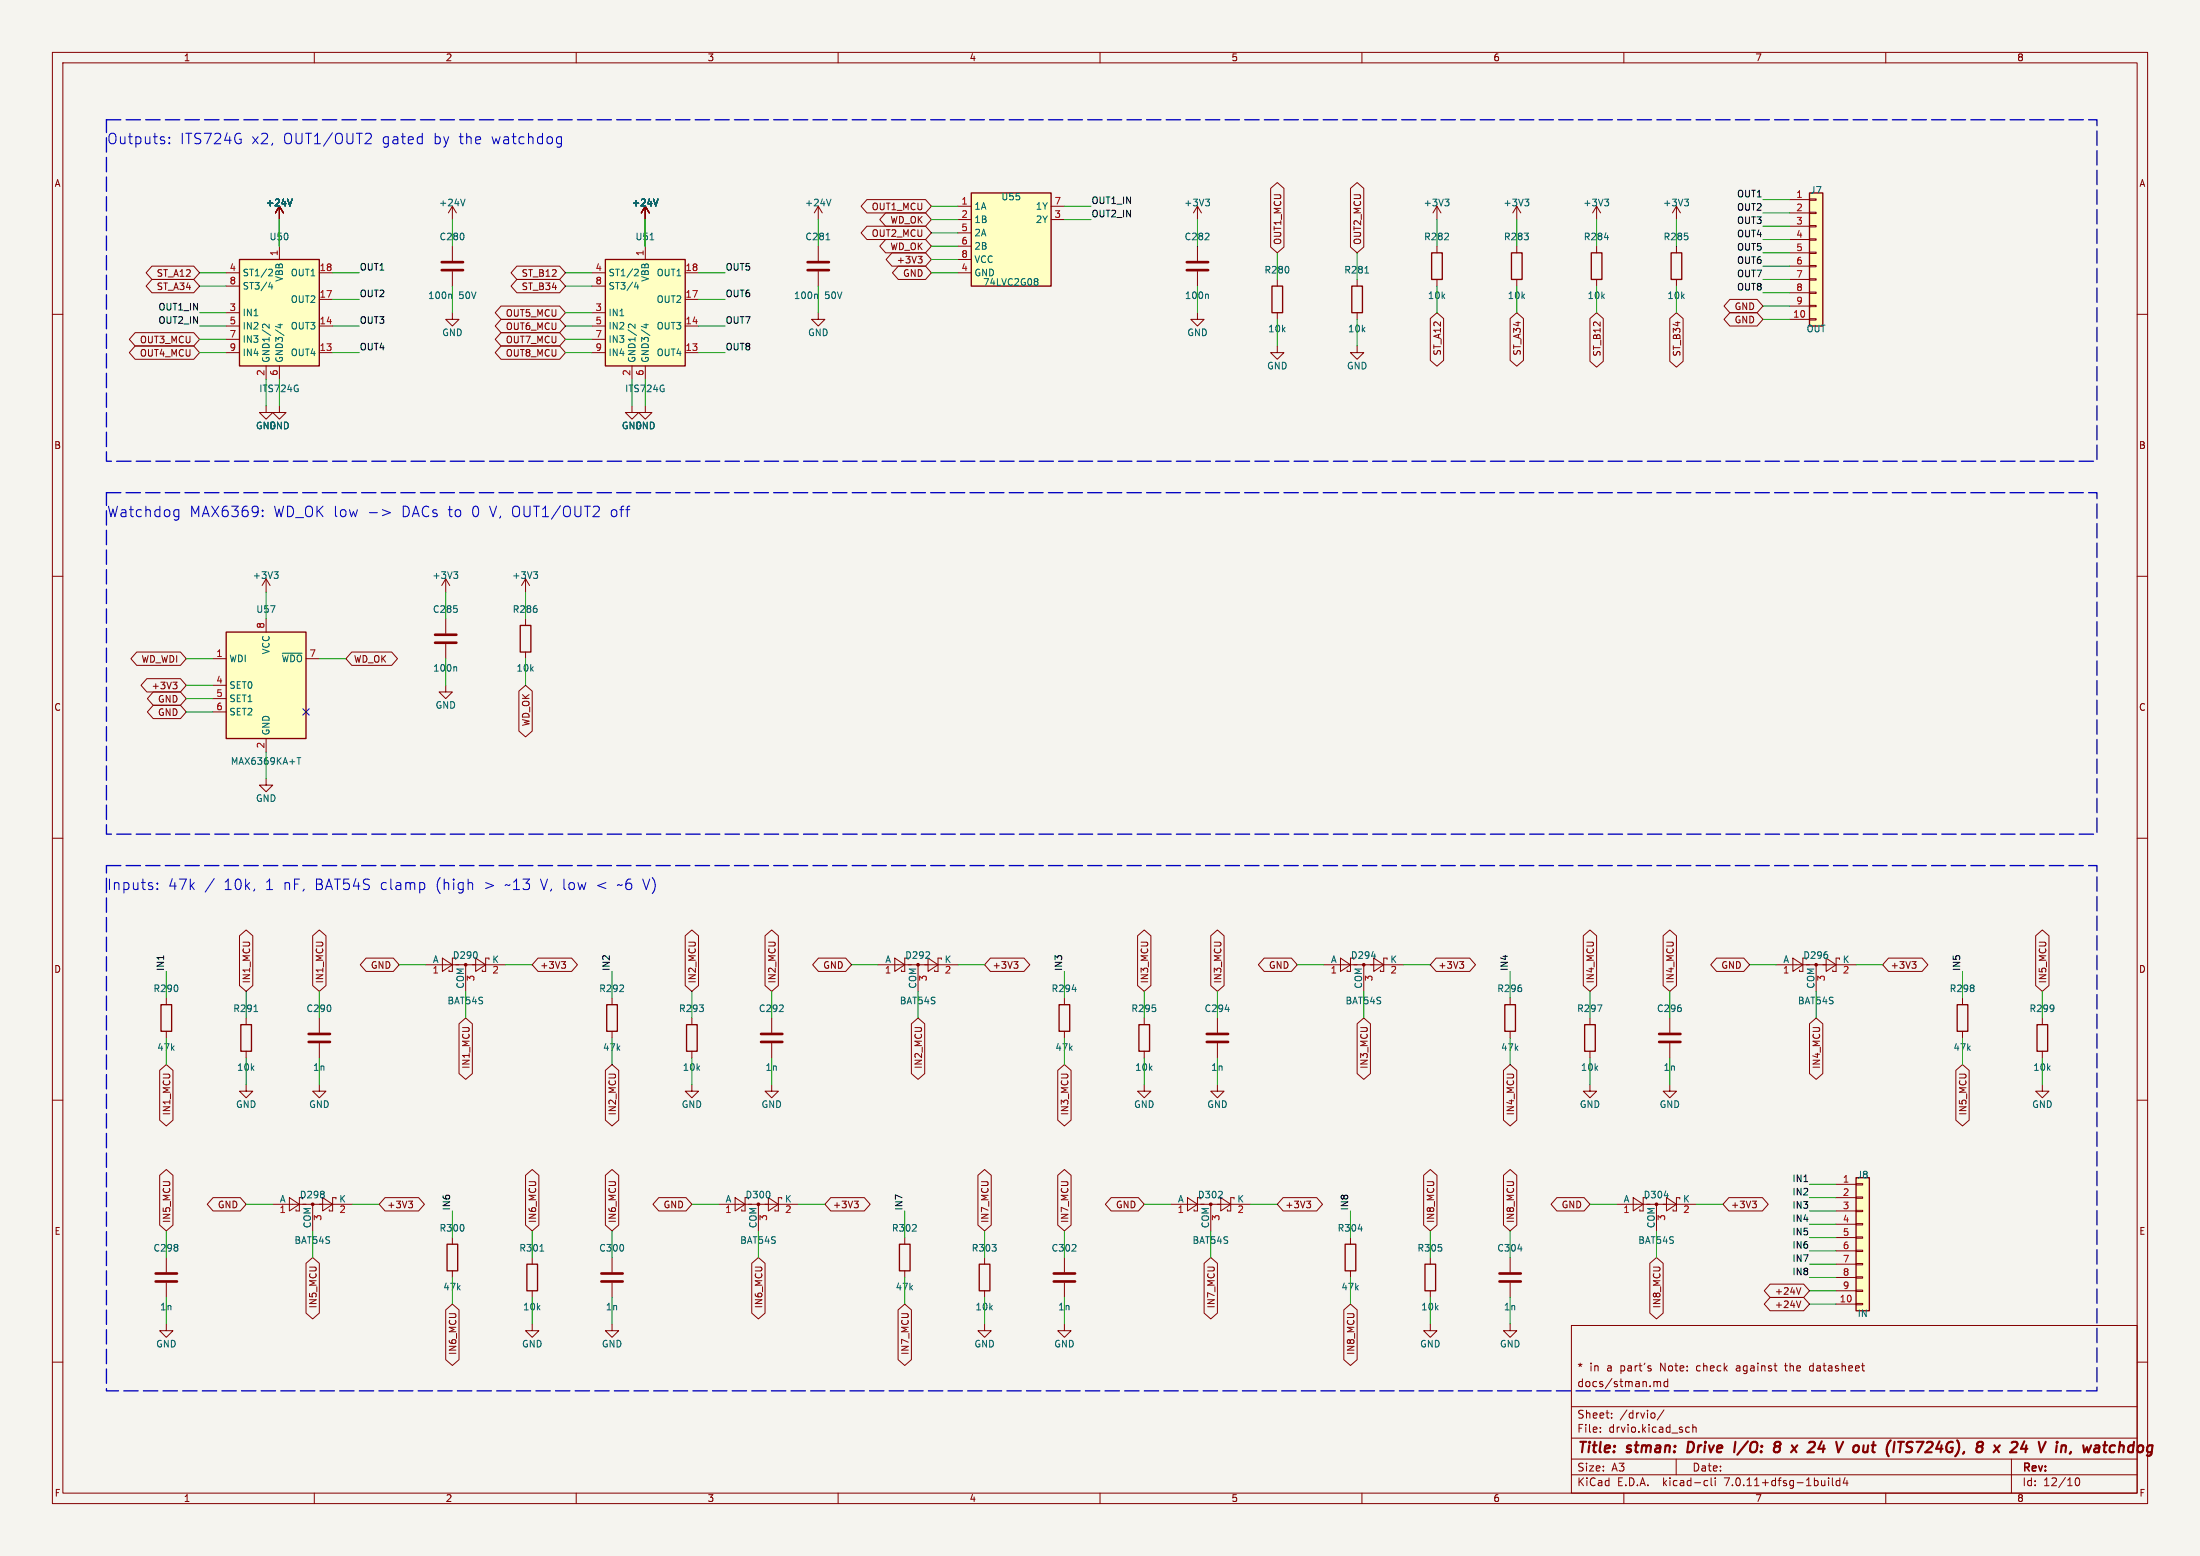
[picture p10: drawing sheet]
<svg xmlns="http://www.w3.org/2000/svg" width="420mm" height="297mm" viewBox="0 0 420 297" stroke-linecap="round" stroke-linejoin="round" font-family="sans-serif">
<path d="M0 0h420v297h-420z" fill="#f5f4ef" stroke="#f5f4ef" stroke-width=".19"/>
<g fill="none" stroke="#840000" stroke-width=".19">
<path d="M10 10h400v277h-400zM12 12h396v273h-396zM60 10v2M110 10v2M160 10v2M210 10v2M260 10v2M310 10v2M360 10v2M53.3 39.4l-.7 1.2M53.3 39.4v2.5M53.3 39.4l.8 1.2"/>
<path d="M86.4 39.4v2.5M86.4 39.4l-.8 1.2M86.4 39.4l.7 1.2M123.2 39.4l-.8 1.2M123.2 39.4v2.5M123.2 39.4l.8 1.2M156.2 39.4l-.8 1.2M156.2 39.4v2.5M156.2 39.4l.8 1.2M165.5 38.1h11.2l1.1 1.3-1.1 1.2h-11.2l-1.1-1.2zM182.9 39.4h2.5M200.7 39.4h2.5"/>
<path d="M228.6 39.4l-.8 1.2M228.6 39.4v2.5M228.6 39.4l.8 1.2M242.6 36l1.2-1.2 1.3 1.2v11.1l-1.3 1.2-1.2-1.2zM257.8 36l1.3-1.2 1.2 1.2v11.1l-1.2 1.2-1.3-1.2zM274.3 39.4l-.7 1.2M274.3 39.4v2.5M274.3 39.4l.8 1.2M289.6 39.4l-.8 1.2M289.6 39.4v2.5M289.6 39.4l.7 1.2M304.8 39.4l-.8 1.2"/>
<path d="M304.8 39.4v2.5M304.8 39.4l.8 1.2M320 39.4l-.7 1.2M320 39.4v2.5M320 39.4l.8 1.2M341.6 38.1h3.8M345.4 38h1.3v.2h-1.3zM10 60h2M29 50.8h8l1.1 1.3-1.1 1.2h-8l-1.1-1.2zM29 53.3h8l1.1 1.3-1.1 1.3h-8l-1.1-1.3zM43.2 52.1h2.5M43.2 59.7h2.5"/>
<path d="M43.2 54.6h2.5M53.3 47v2.5M61 57.2h2.5M61 52.1h2.5M86.4 59.7v1.3h1.2l-1.2 1.2-1.3-1.2h1.3M86.4 47v2.8M86.4 51.8v2.8M95.6 58.4h11.2l1.1 1.3-1.1 1.3h-11.2l-1.1-1.3zM98.7 53.3h8.1l1.1 1.3-1.1 1.3h-8.1l-1.1-1.3zM98.7 50.8h8.1l1.1 1.3-1.1 1.2h-8.1l-1.1-1.2zM113 52.1h2.6M113 59.7h2.6"/>
<path d="M113 54.6h2.6M123.2 47v2.5M130.8 57.2h2.5M130.8 52.1h2.5M156.2 59.7v1.3h1.3l-1.3 1.2-1.3-1.2h1.3M156.2 47v2.8M156.2 51.8v2.8M165.5 43.2h11.2l1.1 1.3-1.1 1.2h-11.2l-1.1-1.2zM169.1 45.7h7.6l1.1 1.3-1.1 1.3h-7.6l-1.1-1.3zM169.1 40.6h7.6l1.1 1.3-1.1 1.3h-7.6l-1.1-1.3zM170.3 48.3h6.4l1.1 1.2-1.1 1.3h-6.4l-1.1-1.3zM171.5 50.8h5.2l1.1 1.3-1.1 1.2h-5.2l-1.1-1.2z"/>
<path d="M175.2 48.9h.8l-.4 .5M175.8 49.4l.2 .3v.3l-.2 .2M182.9 52.1h2.5M182.9 41.9h2.5M182.9 44.5h2.5M182.9 47h2.5M182.9 49.5h2.5M200.7 41.9h2.5M228.6 59.7v1.3h1.3l-1.3 1.2-1.3-1.2h1.3M228.6 47v2.8M228.6 51.8v2.8M243.8 53.3v1.3"/>
<path d="M243.8 59.7v1.3M259.1 53.3v1.3M259.1 59.7v1.3M274.3 47v1.3M274.3 53.3v1.3M289.6 47v1.3M289.6 53.3v1.3M304.8 47v1.3M304.8 53.3v1.3M320 47v1.3M320 53.3v1.3M330.2 59.7h5.2l1.1 1.3-1.1 1.2h-5.2l-1.1-1.2z"/>
<path d="M330.2 57.1h5.2l1.1 1.3-1.1 1.3h-5.2l-1.1-1.3zM341.6 40.6h3.8M341.6 43.2h3.8M341.6 45.7h3.8M341.6 48.3h3.8M341.6 50.8h3.8M341.6 53.3h3.8M341.6 55.9h3.8M341.6 58.4h3.8M345.4 58.3h1.3v.2h-1.3zM345.4 55.8h1.3v.2h-1.3zM345.4 53.2h1.3v.3h-1.3z"/>
<path d="M345.4 50.7h1.3v.2h-1.3zM345.4 48.1h1.3v.3h-1.3zM345.4 45.6h1.3v.2h-1.3zM345.4 43.1h1.3v.2h-1.3zM345.4 40.5h1.3v.3h-1.3zM408 60h2M25.8 63.5h11.2l1.1 1.3-1.1 1.2h-11.2l-1.1-1.2zM25.8 66h11.2l1.1 1.3-1.1 1.3h-11.2l-1.1-1.3zM43.2 67.3h2.5M43.2 62.2h2.5M43.2 64.8h2.5M50.8 77.5v1.2h1.3l-1.3 1.3-1.3-1.3h1.3"/>
<path d="M50.8 69.9v2.5M53.3 77.5v1.2h1.3l-1.3 1.3-1.2-1.3h1.2M53.3 69.9v2.5M61 67.3h2.5M61 62.2h2.5M95.6 66h11.2l1.1 1.3-1.1 1.3h-11.2l-1.1-1.3zM95.6 63.5h11.2l1.1 1.3-1.1 1.2h-11.2l-1.1-1.2zM95.6 61h11.2l1.1 1.2-1.1 1.3h-11.2l-1.1-1.3zM113 67.3h2.6M113 62.2h2.6M113 64.8h2.6M120.6 77.5v1.2h1.3l-1.3 1.3-1.2-1.3h1.2"/>
<path d="M120.6 69.9v2.5M123.2 77.5v1.2h1.3l-1.3 1.3-1.3-1.3h1.3M123.2 69.9v2.5M130.8 67.3h2.5M130.8 62.2h2.5M243.8 66v1.3h1.3l-1.3 1.3-1.2-1.3h1.2M259.1 66v1.3h1.2l-1.2 1.3-1.3-1.3h1.3M273 60.8l1.3-1.1 1.3 1.1v8l-1.3 1.1-1.3-1.1zM288.3 60.8l1.3-1.1 1.2 1.1v8l-1.2 1.1-1.3-1.1zM303.5 60.8l1.3-1.1 1.3 1.1v8.2l-1.3 1.1-1.3-1.1zM318.8 60.8l1.2-1.1 1.3 1.1v8.2l-1.3 1.1-1.2-1.1zM341.6 61h3.8"/>
<path d="M345.4 60.8h1.3v.3h-1.3zM10 110h2M50.8 110.5v2.5M50.8 118.1v2.6M50.8 110.5l-.8 1.3M50.8 110.5l.8 1.3M85.1 110.5l-.8 1.3M85.1 110.5v2.5M85.1 118.1v2.8M85.1 110.5l.8 1.3M100.3 110.5l-.7 1.3M100.3 110.5v2.5"/>
<path d="M100.3 118.1v1.3M100.3 110.5l.8 1.3M408 110h2M26.1 124.5h8.3l1.2 1.2-1.2 1.3h-8.3l-1.1-1.3zM28 129.5h6.4l1.2 1.3-1.2 1.3h-6.4l-1.1-1.3zM29.2 134.6h5.2l1.2 1.3-1.2 1.3h-5.2l-1.1-1.3zM29.2 132.1h5.2l1.2 1.3-1.2 1.2h-5.2l-1.1-1.2zM33 130.2h.8l-.4 .5M33.5 130.7l.3 .2v.3l-.3 .3M40.6 125.7h2.6M40.6 130.8h2.6M40.6 133.4h2.6"/>
<path d="M40.6 135.9h2.6M58.4 125.7h2.6M67.2 124.5h7.6l1.1 1.2-1.1 1.3h-7.6l-1.2-1.3zM85.1 130.8v1.3h1.3l-1.3 1.3-1.3-1.3h1.3M85.1 122.9v2.8M99.1 131.9l1.2-1.1 1.3 1.1v7.6l-1.3 1.2-1.2-1.2zM100.3 124.5v1.2M10 160h2M50.8 148.6v1.3h1.3l-1.3 1.2-1.3-1.2h1.3M50.8 141v2.5M408 160h2M45.7 178.6l1.3-1.1 1.3 1.1v9.5l-1.3 1.1-1.3-1.1z"/>
<path d="M59.7 178.6l1.3-1.1 1.2 1.1v9.5l-1.2 1.1-1.3-1.1zM130.8 178.6l1.3-1.1 1.3 1.1v9.5l-1.3 1.1-1.3-1.1zM146 178.6l1.3-1.1 1.3 1.1v9.5l-1.3 1.1-1.3-1.1zM217.2 178.6l1.2-1.1 1.3 1.1v9.5l-1.3 1.1-1.2-1.1zM231.1 178.6l1.3-1.1 1.3 1.1v9.5l-1.3 1.1-1.3-1.1zM302.3 178.6l1.2-1.1 1.3 1.1v9.5l-1.3 1.1-1.2-1.1zM317.5 178.6l1.3-1.1 1.2 1.1v9.5l-1.2 1.1-1.3-1.1zM388.6 178.6l1.3-1.1 1.3 1.1v9.5l-1.3 1.1-1.3-1.1zM31.7 190.5v1.3M31.7 196.9v1.2M47 194.3v1.3M61 194.3v2.8"/>
<path d="M61 199.1v2.8M69.9 182.9h5.2l1.1 1.3-1.1 1.2h-5.2l-1.1-1.2zM81.3 184.2h15.2M84.5 182.9l1.9 1.3-1.9 1.2zM86.4 182.9v2.5h-.7v-.2M87.6 195.4l1.3-1.1 1.3 1.1v9.5l-1.3 1.1-1.3-1.1zM88.9 184.2v5M90.8 182.9l1.9 1.3-1.9 1.2zM93.3 183.1v-.2h-.6v2.5h-.6v-.2M102.7 182.9h6.4l1.1 1.3-1.1 1.2h-6.4l-1.1-1.2zM107.2 183.6h.8l-.5 .4M107.7 184l.3 .3v.3l-.3 .2"/>
<path d="M116.8 190.5v1.3M116.8 196.9v1.2M132.1 194.3v1.3M147.3 194.3v2.8M147.3 199.1v2.8M156.2 182.9h5.2l1.2 1.3-1.2 1.2h-5.2l-1.1-1.2zM167.6 184.2h15.3M170.8 182.9l1.9 1.3-1.9 1.2zM172.7 182.9v2.5h-.6v-.2M174 195.4l1.3-1.1 1.2 1.1v9.5l-1.2 1.1-1.3-1.1zM175.3 184.2v5M177.2 182.9l1.9 1.3-1.9 1.2z"/>
<path d="M179.7 183.1v-.2h-.6v2.5h-.7v-.2M189.1 182.9h6.4l1.1 1.3-1.1 1.2h-6.4l-1.1-1.2zM193.5 183.6h.8l-.4 .4M194.1 184l.2 .3v.3l-.2 .2M203.2 190.5v1.3M203.2 196.9v1.2M218.4 194.3v1.3M232.4 194.3v2.8M232.4 199.1v2.8M241.3 182.9h5.2l1.1 1.3-1.1 1.2h-5.2l-1.1-1.2zM252.7 184.2h15.3M255.9 182.9l1.9 1.3-1.9 1.2z"/>
<path d="M257.8 182.9v2.5h-.6v-.2M259.1 195.4l1.2-1.1 1.3 1.1v9.5l-1.3 1.1-1.2-1.1zM260.3 184.2v5M262.3 182.9l1.9 1.3-1.9 1.2zM264.8 183.1v-.2h-.6v2.5h-.7v-.2M274.2 182.9h6.4l1.1 1.3-1.1 1.2h-6.4l-1.2-1.2zM278.6 183.6h.8l-.4 .4M279.2 184l.2 .3v.3l-.2 .2M288.3 190.5v1.3M288.3 196.9v1.2M303.5 194.3v1.3M318.8 194.3v2.8"/>
<path d="M318.8 199.1v2.8M327.7 182.9h5.2l1.1 1.3-1.1 1.2h-5.2l-1.1-1.2zM339.1 184.2h15.2M342.3 182.9l1.9 1.3-1.9 1.2zM344.2 182.9v2.5h-.7v-.2M345.4 195.4l1.3-1.1 1.3 1.1v9.5l-1.3 1.1-1.3-1.1zM346.7 184.2v5M348.6 182.9l1.9 1.3-1.9 1.2zM351.2 183.1v-.2h-.7v2.5h-.6v-.2M360.5 182.9h6.4l1.1 1.3-1.1 1.2h-6.4l-1.1-1.2zM365 183.6h.8l-.4 .4M365.5 184l.3 .3v.3l-.3 .2"/>
<path d="M374.6 190.5v1.3M374.6 196.9v1.2M389.9 194.3v1.3M10 210h2M30.5 204.3l1.2-1.1 1.3 1.1v9.5l-1.3 1.1-1.2-1.1zM47 207v1.3h1.3l-1.3 1.3-1.3-1.3h1.3M47 200.7v1.2M61 207v1.3h1.2l-1.2 1.3-1.3-1.3h1.3M115.6 204.3l1.2-1.1 1.3 1.1v9.5l-1.3 1.1-1.2-1.1zM132.1 207v1.3h1.2l-1.2 1.3-1.3-1.3h1.3M132.1 200.7v1.2M147.3 207v1.3h1.3l-1.3 1.3-1.3-1.3h1.3"/>
<path d="M201.9 204.3l1.3-1.1 1.3 1.1v9.5l-1.3 1.1-1.3-1.1zM218.4 207v1.3h1.3l-1.3 1.3-1.2-1.3h1.2M218.4 200.7v1.2M232.4 207v1.3h1.3l-1.3 1.3-1.3-1.3h1.3M287 204.3l1.3-1.1 1.3 1.1v9.5l-1.3 1.1-1.3-1.1zM303.5 207v1.3h1.3l-1.3 1.3-1.2-1.3h1.2M303.5 200.7v1.2M318.8 207v1.3h1.2l-1.2 1.3-1.3-1.3h1.3M373.4 204.3l1.2-1.1 1.3 1.1v9.5l-1.3 1.1-1.2-1.1zM389.9 207v1.3h1.3l-1.3 1.3-1.3-1.3h1.3M389.9 200.7v1.2M408 210h2"/>
<path d="M30.5 224.3l1.2-1.1 1.3 1.1v9.5l-1.3 1.1-1.2-1.1zM40.7 228.6h5.2l1.1 1.3-1.1 1.2h-5.2l-1.1-1.2zM52.1 229.9h15.2M55.2 228.6l1.9 1.3-1.9 1.2zM57.1 228.6v2.5h-.6v-.2M59.7 229.9v5M61.6 228.6l1.9 1.3-1.9 1.2zM64.1 228.9v-.3h-.6v2.5h-.6v-.2M73.5 228.6h6.4l1.1 1.3-1.1 1.2h-6.4l-1.1-1.2zM78 229.3h.8l-.5 .5M78.5 229.8l.3 .2v.3l-.3 .2M86.4 236.2v1.3"/>
<path d="M100.3 224.3l1.3-1.1 1.3 1.1v9.5l-1.3 1.1-1.3-1.1zM115.6 224.3l1.2-1.1 1.3 1.1v9.5l-1.3 1.1-1.2-1.1zM125.8 228.6h5.2l1.1 1.3-1.1 1.2h-5.2l-1.1-1.2zM137.2 229.9h15.2M140.3 228.6l1.9 1.3-1.9 1.2zM142.2 228.6v2.5h-.6v-.2M144.8 229.9v5M146.7 228.6l1.9 1.3-1.9 1.2zM149.2 228.9v-.3h-.6v2.5h-.6v-.2M158.6 228.6h6.4l1.1 1.3-1.1 1.2h-6.4l-1.1-1.2zM163.1 229.3h.7l-.4 .5M163.6 229.8l.2 .2v.3l-.2 .2"/>
<path d="M172.7 236.2v1.3M186.7 224.3l1.3-1.1 1.2 1.1v9.5l-1.2 1.1-1.3-1.1zM201.9 224.3l1.3-1.1 1.3 1.1v9.5l-1.3 1.1-1.3-1.1zM212.1 228.6h5.2l1.1 1.3-1.1 1.2h-5.2l-1.1-1.2zM223.5 229.9h15.3M226.7 228.6l1.9 1.3-1.9 1.2zM228.6 228.6v2.5h-.6v-.2M231.1 229.9v5M233 228.6l1.9 1.3-1.9 1.2zM235.6 228.9v-.3h-.7v2.5h-.6v-.2M245 228.6h6.4l1.1 1.3-1.1 1.2h-6.4l-1.2-1.2zM249.4 229.3h.8l-.4 .5"/>
<path d="M250 229.8l.2 .2v.3l-.2 .2M257.8 236.2v1.3M271.8 224.3l1.2-1.1 1.3 1.1v9.5l-1.3 1.1-1.2-1.1zM287 224.3l1.3-1.1 1.3 1.1v9.5l-1.3 1.1-1.3-1.1zM297.2 228.6h5.2l1.1 1.3-1.1 1.2h-5.2l-1.1-1.2zM308.6 229.9h15.2M311.8 228.6l1.9 1.3-1.9 1.2zM313.7 228.6v2.5h-.6v-.2M316.2 229.9v5M318.1 228.6l1.9 1.3-1.9 1.2zM320.7 228.9v-.3h-.7v2.5h-.6v-.2M330 228.6h6.5l1.1 1.3-1.1 1.2h-6.5l-1.1-1.2z"/>
<path d="M334.5 229.3h.8l-.4 .5M335.1 229.8l.2 .2v.3l-.2 .2M350.5 231.1h3.8M350.5 228.6h3.8M350.5 226.1h3.8M350.5 233.7h3.8M350.5 236.2h3.8M350.5 238.8h3.8M354.3 238.6h1.3v.3h-1.3zM354.3 236.1h1.3v.2h-1.3zM354.3 233.6h1.3v.2h-1.3zM354.3 231h1.3v.3h-1.3z"/>
<path d="M354.3 228.5h1.3v.2h-1.3zM354.3 225.9h1.3v.3h-1.3zM10 260h2M31.7 252.7v1.3h1.3l-1.3 1.3-1.2-1.3h1.2M31.7 240v2.8M31.7 244.9v2.7M58.4 241.1l1.3-1.1 1.3 1.1v9.5l-1.3 1.2-1.3-1.2zM85.1 250l1.3-1.1 1.2 1.1v9.5l-1.2 1.1-1.3-1.1zM86.4 242.6v1.2M101.6 252.7v1.3h1.3l-1.3 1.3-1.3-1.3h1.3M101.6 240v1.3M101.6 246.4v1.2"/>
<path d="M116.8 252.7v1.3h1.3l-1.3 1.3-1.2-1.3h1.2M116.8 240v2.8M116.8 244.9v2.7M143.5 241.1l1.3-1.1 1.3 1.1v9.5l-1.3 1.2-1.3-1.2zM171.4 250l1.3-1.1 1.3 1.1v9.5l-1.3 1.1-1.3-1.1zM172.7 242.6v1.2M188 252.7v1.3h1.2l-1.2 1.3-1.3-1.3h1.3M188 240v1.3M188 246.4v1.2M203.2 252.7v1.3h1.3l-1.3 1.3-1.3-1.3h1.3M203.2 240v2.8M203.2 244.9v2.7"/>
<path d="M229.9 241.1l1.2-1.1 1.3 1.1v9.5l-1.3 1.2-1.2-1.2zM256.5 250l1.3-1.1 1.3 1.1v9.5l-1.3 1.1-1.3-1.1zM257.8 242.6v1.2M273 252.7v1.3h1.3l-1.3 1.3-1.2-1.3h1.2M273 240v1.3M273 246.4v1.2M288.3 252.7v1.3h1.3l-1.3 1.3-1.3-1.3h1.3M288.3 240v2.8M288.3 244.9v2.7M300 253h108v32h-108zM315 241.1l1.2-1.1 1.3 1.1v9.5l-1.3 1.2-1.2-1.2zM337.9 245.1h6.4l1.1 1.3-1.1 1.3h-6.4l-1.1-1.3z"/>
<path d="M337.9 247.6h6.4l1.1 1.3-1.1 1.3h-6.4l-1.1-1.3zM343.8 245.8l-.4 1.3M343.8 248.3l-.4 1.3M350.5 248.9h3.8M350.5 241.3h3.8M350.5 243.8h3.8M350.5 246.4h3.8M354.3 248.8h1.3v.2h-1.3zM354.3 246.3h1.3v.2h-1.3zM354.3 243.7h1.3v.3h-1.3zM354.3 241.2h1.3v.2h-1.3zM408 260h2"/>
<path d="M300 278.5h108M300 274.5h108M300 268.5h108M305.5 273.2v.2M305.5 272.5v.1M307.7 270.5v.2M307.7 269.8v.1M315 261.2l.2 .2-.2 .3M315 260.7l.2 .1M315.7 269.7l.2 .3v.4l-.2 .3M315.7 263.8l.5-.1 .2 .2M316.4 263.9l.2-.2 .3 .1 .1 .9"/>
<path d="M316.4 263.9v.8M317.7 269.1l-1.3 1.9M318.4 263.8l-.5-.1-.2 .3 .1 .6h.6M318.4 263.2v1.5M320 278.5v3M321.9 273.3h.6M321.9 272.5h.6M323.2 272.5l.2-.1 .3 .1 .1 .9M323.2 271.9v1.5M340.7 260.7h.5M345.7 260.7l-.3 .3v.4l.3 .3M384 278.5v6.5"/>
<path d="M60 285v2M110 285v2M160 285v2M210 285v2M260 285v2M300 281.5h108M310 285v2M325.6 282.6l.4 .1M326 283.5l-.4 .1M326.7 282.1v1.3l.2 .2M327.4 282.1v.1M327.4 282.6v1"/>
<path d="M349.1 282.1v.1M349.1 282.6v1M349.8 282.1v1.3l.2 .2M351.2 282.7l-.4-.1-.3 .3 .2 .6h.5M351.2 282.1v1.5M352.2 282l-.3 1.1h.9M352.6 282.6v1M360 285v2M396.4 282.2l.1-.1a.8 .8 0 0 1 .5 .7 .8 .8 0 0 1-.5 .8 1 1 0 0 1-.1-1.4z"/>
</g>
<g fill="none" stroke="#840000" stroke-width=".4">
<path d="M322.3 275.2l-.2 2h.5M331.3 275.2l-.2 2M333.7 275.1l-2 2.6M339.1 276.1a.65 .65 0 0 0-.3 1 .65 .65 0 0 0 .8-.1 .65 .65 0 0 0 .1-.8l-.2-.1M339.1 276.1l-.3-.2v-.3a.64 .64 0 0 1 1-.2l.1 .3-.4 .4M339.1 276.1h.4M345.4 275.4l.3-.2h.5l.3 .4M347.8 275.1l-.7 1.4h1.3M348.2 275.9l-.2 1.3M354 276.1a.52 .52 0 0 1 .5-.2 .52 .52 0 0 1 .4 .4l-.1 .5a.55 .55 0 0 1-.5 .4 .55 .55 0 0 1-.5-.4zM361 274.9l-.2 .1M364.9 275.2l.3 .1"/>
<path d="M380.7 275.9l.9 1.3M381.8 275.9l-1.2 1.3M385 276.1l-1.3 1.1h1.3M389.2 275.2l.4 2 .9-2M397.7 275.9l.2 1.3 .5-.9 .3 .9M406.7 275.9l.6 .1M407.2 277.1l-.2 .1M407.4 275.2l-.3 2M408.5 275.9l-.4 .4v.5l.3 .4"/>
</g>
<g fill="#840000" stroke="#840000" stroke-width=".19">
<circle cx="144.8" cy="229.9" r=".25"/>
<circle cx="175.3" cy="184.1" r=".25"/>
<circle cx="88.9" cy="184.1" r=".25"/>
<circle cx="59.7" cy="229.9" r=".25"/>
<circle cx="316.2" cy="229.9" r=".25"/>
<circle cx="260.3" cy="184.1" r=".25"/>
<circle cx="346.7" cy="184.1" r=".25"/>
<circle cx="231.1" cy="229.9" r=".25"/>
</g>
<g fill="none" stroke="#840000" stroke-width=".25">
<path d="M185.4 36.8h15.3v17.8h-15.3zM345.4 36.8h2.6v25.4h-2.6zM45.7 49.5h15.3v20.4h-15.3zM115.6 49.5h15.2v20.4h-15.2zM242.8 54.6h2.1v5.1h-2.1zM258.1 54.6h2v5.1h-2zM273.3 48.3h2v5h-2zM288.5 48.3h2.1v5h-2.1zM303.8 48.3h2v5h-2zM319 48.3h2.1v5h-2.1zM99.3 119.4h2v5.1h-2zM43.2 120.7h15.2v20.3h-15.2z"/>
<path d="M30.7 191.8h2.1v5.1h-2.1zM46 195.6h2v5.1h-2zM115.8 191.8h2.1v5.1h-2.1zM131.1 195.6h2v5.1h-2zM202.2 191.8h2v5.1h-2zM217.4 195.6h2.1v5.1h-2.1zM287.3 191.8h2v5.1h-2zM302.5 195.6h2v5.1h-2zM373.6 191.8h2.1v5.1h-2.1zM388.9 195.6h2v5.1h-2zM85.3 237.5h2.1v5.1h-2.1zM171.7 237.5h2v5.1h-2z"/>
<path d="M256.8 237.5h2v5.1h-2zM354.3 224.8h2.6v25.4h-2.6zM100.6 241.3h2v5.1h-2zM186.9 241.3h2.1v5.1h-2.1zM272 241.3h2.1v5.1h-2.1z"/>
</g>
<g fill="none" stroke="#840000" stroke-width=".51">
<path d="M84.3 51.6h4.1M84.3 50h4.1M154.2 51.6h4M154.2 50h4M226.6 51.6h4M226.6 50h4M83.1 122.7h4M83.1 121.2h4M58.9 198.9h4.1M58.9 197.4h4.1M145.3 198.9h4.1M145.3 197.4h4.1"/>
<path d="M230.4 198.9h4M230.4 197.4h4M316.7 198.9h4.1M316.7 197.4h4.1M29.7 244.6h4.1M29.7 243.1h4.1M114.8 244.6h4.1M114.8 243.1h4.1M201.2 244.6h4M201.2 243.1h4M286.3 244.6h4M286.3 243.1h4"/>
</g>
<g fill="none" stroke="#006464" stroke-width=".19">
<path d="M55.8 38l-.5 1.3M88.8 38l-.4 1.3M125.6 38l-.4 1.3M158.6 38l-.4 1.3M230.1 38h.8l-.4 .5M230.7 38.5l.2 .2v.3l-.2 .3M275.8 38h.8l-.4 .5M276.4 38.5l.2 .2v.3l-.2 .3M291.1 38h.8l-.5 .5M291.6 38.5l.3 .2v.3l-.3 .3M306.3 38h.8l-.4 .5M306.9 38.5l.2 .2v.3l-.2 .3"/>
<path d="M321.6 38h.7l-.4 .5M322.1 38.5l.2 .2v.3l-.2 .3M51.5 51.4h.4l.1 .3-.8 .9h.8M51.6 53.9l-.3 .9h.8M51.9 54.3v.9M86 56.1l.2 .2v.7M121.3 51.4h.4l.2 .3-.8 .9h.8M121.4 53.9l-.3 .9h.8M121.7 54.3v.9M124.1 45.8h.7M155.9 56.1l.2 .2v.7M157.7 45.8h.7"/>
<path d="M197.7 53.2h.2l.3 .2-.3 .3M197.7 53.7h.2M197.9 53.7l.3 .3v.2l-.3 .2h-.2M230.5 56.1l.2 .2v.7M260.6 52.1h.7M306.3 45.3h.8M51.4 61.9v.7l-.9-.7-.4 .2 .1 .4M53.1 62h.8M53.5 61.8v.8l-.9-.3M121.2 61.9v.7l-.9-.7-.3 .2v.4M122.9 62h.9M123.3 61.8v.8l-.9-.3"/>
<path d="M52.3 109.1h.8l-.4 .5M52.9 109.6l.2 .3v.3l-.2 .2M86.6 109.1h.8l-.4 .5M87.1 109.6l.3 .3v.3l-.3 .2M101.8 109.1h.8l-.4 .5M102.4 109.6l.2 .3v.3l-.2 .2M53.9 124.7h3.8M87 127.3l.2 .1v.7M56.7 144.6h.7M57.1 144.6v1.3M48.5 193.1h.7M204.7 188.9h.8"/>
<path d="M233.9 192.7h.8M261.8 182.5h.8M305 191.8h.8l-.5 1.3M103.1 238.8h.7M259.3 234.6h.8M289.8 238.4h.8M317.7 228.2h.8"/>
</g>
<g fill="#ffffc2" stroke="#ffffc2" stroke-width=".19">
<path d="M345.4 36.8h2.6v25.4h-2.6z"/>
<path d="M43.2 120.7h15.2v20.3h-15.2z"/>
<path d="M45.7 49.5h15.3v20.4h-15.3z"/>
<path d="M115.6 49.5h15.2v20.4h-15.2z"/>
<path d="M185.4 36.8h15.3v17.8h-15.3z"/>
<path d="M354.3 224.8h2.6v25.4h-2.6z"/>
</g>
<g fill="none" stroke="#0000c2" stroke-width=".19">
<path d="M32.3 27.2v.2M32.3 26.2v.2M70 25.4l.7 .1a.54 .54 0 0 1 .1 .8l-1.1 1.1h1.2M106.6 26.1l.6 .1M107.2 27.3l-.6 .1M107.2 26.1v1.6a.55 .55 0 0 1-.7 .4M33.6 97.3l.5 .1M34.1 97.3v1.6a.54 .54 0 0 1-.6 .4M34.1 98.5l-.5 .1M50.1 98.4v.2M50.1 97.4v.2M70.5 97.9h1.5"/>
<path d="M73 97.3l1.5 .6-1.5 .5M113.2 98.6h1.2M114.3 96.8v.7M30 169.6v.2M30 168.6v.1M40.9 167.7l-1.7 2.6M81 168.7v.9"/>
</g>
<path d="M20.3 22.9h380v65.1h-380v-65.1M20.3 94h380v65.2h-380v-65.2M20.3 165.2h380v100.3h-380v-100.3" fill="none" stroke="#0000c2" stroke-width=".25" stroke-dasharray="2.7 1"/>
<g fill="none" stroke="#009600" stroke-width=".19">
<path d="M177.8 39.4h5.1M203.2 39.4h5.1M336.5 38.1h5.1M38.1 54.6h5.1M38.1 59.7h5.1M38.1 52.1h5.1M53.3 41.9v5.1M63.5 52.1h5.1M63.5 57.2h5.1M86.4 41.9v5.1M86.4 54.6v5.1M107.9 54.6h5.1"/>
<path d="M107.9 59.7h5.1M107.9 52.1h5.1M123.2 41.9v5.1M133.3 52.1h5.1M133.3 57.2h5.1M156.2 41.9v5.1M156.2 54.6v5.1M177.8 52.1h5.1M177.8 41.9h5.1M177.8 49.5h5.1M177.8 47h5.1M177.8 44.5h5.1"/>
<path d="M203.2 41.9h5.1M228.6 41.9v5.1M228.6 54.6v5.1M243.8 48.3v5M259.1 48.3v5M274.3 41.9v5.1M274.3 54.6v5.1M289.6 41.9v5.1M289.6 54.6v5.1M304.8 41.9v5.1M304.8 54.6v5.1M320 41.9v5.1"/>
<path d="M320 54.6v5.1M336.5 53.3h5.1M336.5 55.9h5.1M336.5 58.4h5.1M336.5 40.6h5.1M336.5 45.7h5.1M336.5 48.3h5.1M336.5 43.2h5.1M336.5 50.8h5.1M38.1 62.2h5.1M38.1 67.3h5.1M38.1 64.8h5.1"/>
<path d="M50.8 72.4v5.1M53.3 72.4v5.1M63.5 62.2h5.1M63.5 67.3h5.1M107.9 62.2h5.1M107.9 67.3h5.1M107.9 64.8h5.1M120.6 72.4v5.1M123.2 72.4v5.1M133.3 62.2h5.1M133.3 67.3h5.1M243.8 61v5"/>
<path d="M259.1 61v5M336.5 61h5.1M50.8 113v5.1M85.1 113v5.1M100.3 113v5.1M35.6 125.7h5M35.6 133.4h5M35.6 135.9h5M35.6 130.8h5M61 125.7h5M85.1 125.7v5.1M100.3 125.7v5.1"/>
<path d="M50.8 143.5v5.1M31.7 185.4v5.1M31.7 198.1v5.1M47 189.2v5.1M61 189.2v5.1M76.2 184.2h5.1M88.9 189.2v5.1M96.5 184.2h5.1M116.8 185.4v5.1M116.8 198.1v5.1M132.1 189.2v5.1M147.3 189.2v5.1"/>
<path d="M162.6 184.2h5M175.3 189.2v5.1M182.9 184.2h5.1M203.2 185.4v5.1M203.2 198.1v5.1M218.4 189.2v5.1M232.4 189.2v5.1M247.6 184.2h5.1M260.3 189.2v5.1M268 184.2h5M288.3 185.4v5.1M288.3 198.1v5.1"/>
<path d="M303.5 189.2v5.1M318.8 189.2v5.1M334 184.2h5.1M346.7 189.2v5.1M354.3 184.2h5.1M374.6 185.4v5.1M374.6 198.1v5.1M389.9 189.2v5.1M47 201.9v5.1M61 201.9v5.1M132.1 201.9v5.1M147.3 201.9v5.1"/>
<path d="M218.4 201.9v5.1M232.4 201.9v5.1M303.5 201.9v5.1M318.8 201.9v5.1M389.9 201.9v5.1M31.7 234.9v5.1M47 229.9h5.1M59.7 234.9v5.1M67.3 229.9h5.1M86.4 231.1v5.1M101.6 234.9v5.1M116.8 234.9v5.1"/>
<path d="M132.1 229.9h5.1M144.8 234.9v5.1M152.4 229.9h5.1M172.7 231.1v5.1M188 234.9v5.1M203.2 234.9v5.1M218.4 229.9h5.1M231.1 234.9v5.1M238.8 229.9h5M257.8 231.1v5.1M273 234.9v5.1M288.3 234.9v5.1"/>
<path d="M303.5 229.9h5.1M316.2 234.9v5.1M323.8 229.9h5.1M345.4 233.7h5.1M345.4 226.1h5.1M345.4 228.6h5.1M345.4 231.1h5.1M345.4 236.2h5.1M345.4 238.8h5.1M31.7 247.6v5.1M86.4 243.8v5.1M101.6 247.6v5.1"/>
<path d="M116.8 247.6v5.1M172.7 243.8v5.1M188 247.6v5.1M203.2 247.6v5.1M257.8 243.8v5.1M273 247.6v5.1M288.3 247.6v5.1M345.4 241.3h5.1M345.4 248.9h5.1M345.4 243.8h5.1M345.4 246.4h5.1"/>
</g>
<path d="M57.8 135.3l1.2 1.2M59 135.3l-1.2 1.2" fill="none" stroke="#000084" stroke-width=".19"/>
<g font-size="2.8" fill="#0000c2">
<text x="20.3" y="27.7">Outputs:</text>
<text x="34.3" y="27.7">ITS724G</text>
<text x="48" y="27.7">x2,</text>
<text x="54" y="27.7">OUT1/OUT2</text>
<text x="72.9" y="27.7">gated</text>
<text x="82.8" y="27.7">by</text>
<text x="87.7" y="27.7">the</text>
<text x="94" y="27.7">watchdog</text>
<text x="20.3" y="98.9">Watchdog</text>
<text x="36.1" y="98.9">MAX6369:</text>
<text x="52.1" y="98.9">WD_OK low</text>
<text x="76.7" y="98.9">DACs to</text>
<text x="90.1" y="98.9">0 V, OUT1/OUT2</text>
<text x="116.8" y="98.9">off</text>
<text x="20.3" y="170">Inputs:</text>
<text x="32" y="170">47k</text>
<text x="42.7" y="170">10k,</text>
<text x="50.6" y="170">1 nF,</text>
<text x="60.2" y="170">BAT54S</text>
<text x="72.7" y="170">clamp</text>
<text x="83.3" y="170">(high</text>
<text x="92.6" y="170">&gt;</text>
<text x="96.7" y="170">~13</text>
<text x="103.5" y="170">V, low</text>
<text x="114.3" y="170">&lt;</text>
<text x="118.4" y="170">~6 V)</text>
</g>
<g font-size="2.8" fill="#840000">
<text x="301" y="277.9">Title:</text>
<text x="310.6" y="277.9">stman:</text>
<text x="323" y="277.9">Drive</text>
<text x="332.7" y="277.9">I/O:</text>
<text x="341.1" y="277.9">8</text>
<text x="345.4" y="277.9">x</text>
<text x="349.3" y="277.9">24</text>
<text x="355.4" y="277.9">V out</text>
<text x="366.6" y="277.9">(ITS724G),</text>
<text x="384.6" y="277.9">8</text>
<text x="392.8" y="277.9">24</text>
<text x="398.9" y="277.9">V in,</text>
<text x="409" y="277.9">watchdog</text>
</g>
<g font-size="2.1" fill="#840000">
<text x="301" y="262">*</text>
<text x="303.4" y="262">in</text>
<text x="306.8" y="262">a</text>
<text x="309.5" y="262">part's</text>
<text x="317.2" y="262">Note:</text>
<text x="324.3" y="262">check</text>
<text x="332" y="262">against</text>
<text x="341.5" y="262">the</text>
<text x="346.3" y="262">datasheet</text>
<text x="301" y="265">docs/stman.md</text>
<text x="301" y="273.7">File:</text>
<text x="301" y="271">Sheet:</text>
<text x="307.1" y="273.7">drvio.kicad_sch</text>
<text x="309.2" y="271">/drvio/</text>
<text x="301" y="281.1">Size:</text>
<text x="307.6" y="281.1">A3</text>
<text x="323" y="281.1">Date:</text>
<text x="386" y="281.3">Rev:</text>
<text x="301" y="283.9">KiCad</text>
<text x="308.7" y="283.9">E.D.A.</text>
<text x="317.6" y="283.9">kicad-cli</text>
<text x="329.5" y="283.9">7.0.11+dfsg-1build4</text>
<text x="386" y="283.9">Id:</text>
<text x="390.1" y="283.9">12/10</text>
</g>
<g font-size="1.8" fill="#840000">
<text x="35" y="11.9">1</text>
<text x="85" y="11.9">2</text>
<text x="135" y="11.9">3</text>
<text x="185" y="11.9">4</text>
<text x="235" y="11.9">5</text>
<text x="285" y="11.9">6</text>
<text x="335" y="11.9">7</text>
<text x="385" y="11.9">8</text>
<text x="10.3" y="35.9">A</text>
<text x="408.3" y="35.9">A</text>
<text x="166.3" y="40.3">OUT1_MCU</text>
<text x="166.3" y="45.4">OUT2_MCU</text>
<text x="169.9" y="47.9">WD_OK</text>
<text x="169.9" y="42.9">WD_OK</text>
<text x="244.8" y="46.8" transform="rotate(-90 244.8 46.8)">OUT1_MCU</text>
<text x="260" y="46.8" transform="rotate(-90 260 46.8)">OUT2_MCU</text>
<text x="29.8" y="53">ST_A12</text>
<text x="99.5" y="53">ST_B12</text>
<text x="171.1" y="50.5">+3V3</text>
<text x="172.3" y="53">GND</text>
<text x="29.8" y="55.6">ST_A34</text>
<text x="99.5" y="55.6">ST_B34</text>
<text x="331" y="59.4">GND</text>
<text x="26.6" y="65.7">OUT3_MCU</text>
<text x="96.5" y="60.6">OUT5_MCU</text>
<text x="96.5" y="65.7">OUT7_MCU</text>
<text x="96.5" y="63.2">OUT6_MCU</text>
<text x="331" y="61.9">GND</text>
<text x="26.6" y="68.3">OUT4_MCU</text>
<text x="96.5" y="68.3">OUT8_MCU</text>
<text x="275.3" y="68" transform="rotate(-90 275.3 68)">ST_A12</text>
<text x="290.5" y="68" transform="rotate(-90 290.5 68)">ST_A34</text>
<text x="305.8" y="68.2" transform="rotate(-90 305.8 68.2)">ST_B12</text>
<text x="321" y="68.2" transform="rotate(-90 321 68.2)">ST_B34</text>
<text x="10.3" y="85.9">B</text>
<text x="408.2" y="85.9">B</text>
<text x="26.9" y="126.7">WD_WDI</text>
<text x="28.8" y="131.8">+3V3</text>
<text x="67.5" y="126.7">WD_OK</text>
<text x="10.3" y="135.9">C</text>
<text x="30.1" y="136.8">GND</text>
<text x="30.1" y="134.3">GND</text>
<text x="408.2" y="135.9">C</text>
<text x="101.3" y="138.7" transform="rotate(-90 101.3 138.7)">WD_OK</text>
<text x="10.3" y="185.9">D</text>
<text x="70.7" y="185.1">GND</text>
<text x="103" y="185.1">+3V3</text>
<text x="157.1" y="185.1">GND</text>
<text x="189.4" y="185.1">+3V3</text>
<text x="242.1" y="185.1">GND</text>
<text x="274.5" y="185.1">+3V3</text>
<text x="328.5" y="185.1">GND</text>
<text x="360.8" y="185.1">+3V3</text>
<text x="408.2" y="185.9">D</text>
<text x="47.9" y="187.8" transform="rotate(-90 47.9 187.8)">IN1_MCU</text>
<text x="61.9" y="187.8" transform="rotate(-90 61.9 187.8)">IN1_MCU</text>
<text x="133" y="187.8" transform="rotate(-90 133 187.8)">IN2_MCU</text>
<text x="148.3" y="187.8" transform="rotate(-90 148.3 187.8)">IN2_MCU</text>
<text x="219.4" y="187.8" transform="rotate(-90 219.4 187.8)">IN3_MCU</text>
<text x="233.4" y="187.8" transform="rotate(-90 233.4 187.8)">IN3_MCU</text>
<text x="304.5" y="187.8" transform="rotate(-90 304.5 187.8)">IN4_MCU</text>
<text x="319.7" y="187.8" transform="rotate(-90 319.7 187.8)">IN4_MCU</text>
<text x="390.8" y="187.8" transform="rotate(-90 390.8 187.8)">IN5_MCU</text>
<text x="89.9" y="204.1" transform="rotate(-90 89.9 204.1)">IN1_MCU</text>
<text x="176.2" y="204.1" transform="rotate(-90 176.2 204.1)">IN2_MCU</text>
<text x="261.3" y="204.1" transform="rotate(-90 261.3 204.1)">IN3_MCU</text>
<text x="347.7" y="204.1" transform="rotate(-90 347.7 204.1)">IN4_MCU</text>
<text x="32.7" y="213" transform="rotate(-90 32.7 213)">IN1_MCU</text>
<text x="117.8" y="213" transform="rotate(-90 117.8 213)">IN2_MCU</text>
<text x="204.2" y="213" transform="rotate(-90 204.2 213)">IN3_MCU</text>
<text x="289.2" y="213" transform="rotate(-90 289.2 213)">IN4_MCU</text>
<text x="375.6" y="213" transform="rotate(-90 375.6 213)">IN5_MCU</text>
<text x="32.7" y="233.5" transform="rotate(-90 32.7 233.5)">IN5_MCU</text>
<text x="41.5" y="230.8">GND</text>
<text x="73.8" y="230.8">+3V3</text>
<text x="102.6" y="233.5" transform="rotate(-90 102.6 233.5)">IN6_MCU</text>
<text x="117.8" y="233.5" transform="rotate(-90 117.8 233.5)">IN6_MCU</text>
<text x="126.6" y="230.8">GND</text>
<text x="158.9" y="230.8">+3V3</text>
<text x="188.9" y="233.5" transform="rotate(-90 188.9 233.5)">IN7_MCU</text>
<text x="204.2" y="233.5" transform="rotate(-90 204.2 233.5)">IN7_MCU</text>
<text x="212.9" y="230.8">GND</text>
<text x="245.3" y="230.8">+3V3</text>
<text x="274" y="233.5" transform="rotate(-90 274 233.5)">IN8_MCU</text>
<text x="289.2" y="233.5" transform="rotate(-90 289.2 233.5)">IN8_MCU</text>
<text x="298" y="230.8">GND</text>
<text x="330.4" y="230.8">+3V3</text>
<text x="10.3" y="235.9">E</text>
<text x="408.3" y="235.9">E</text>
<text x="60.6" y="249.8" transform="rotate(-90 60.6 249.8)">IN5_MCU</text>
<text x="145.7" y="249.8" transform="rotate(-90 145.7 249.8)">IN6_MCU</text>
<text x="232.1" y="249.8" transform="rotate(-90 232.1 249.8)">IN7_MCU</text>
<text x="317.2" y="249.8" transform="rotate(-90 317.2 249.8)">IN8_MCU</text>
<text x="338.7" y="247.3">+24V</text>
<text x="338.7" y="249.9">+24V</text>
<text x="87.3" y="258.7" transform="rotate(-90 87.3 258.7)">IN6_MCU</text>
<text x="173.7" y="258.7" transform="rotate(-90 173.7 258.7)">IN7_MCU</text>
<text x="258.8" y="258.7" transform="rotate(-90 258.8 258.7)">IN8_MCU</text>
<text x="10.3" y="285.9">F</text>
<text x="35" y="286.9">1</text>
<text x="85" y="286.9">2</text>
<text x="135" y="286.9">3</text>
<text x="185" y="286.9">4</text>
<text x="235" y="286.9">5</text>
<text x="285" y="286.9">6</text>
<text x="335" y="286.9">7</text>
<text x="385" y="286.9">8</text>
<text x="408.3" y="285.9">F</text>
</g>
<g font-size="1.8" fill="#006464">
<text x="50.7" y="39.6">+24V</text>
<text x="83.7" y="39.6">+24V</text>
<text x="120.5" y="39.6">+24V</text>
<text x="153.6" y="39.6">+24V</text>
<text x="185.9" y="40.2">1A</text>
<text x="191.1" y="38.4">U55</text>
<text x="197.7" y="40.2">1Y</text>
<text x="226" y="39.6">+3V3</text>
<text x="271.7" y="39.6">+3V3</text>
<text x="286.9" y="39.6">+3V3</text>
<text x="302.2" y="39.6">+3V3</text>
<text x="317.4" y="39.6">+3V3</text>
<text x="345.5" y="37.2">J7</text>
<text x="51.4" y="46.1">U50</text>
<text x="83.8" y="46.1">C280</text>
<text x="121.2" y="46.1">U51</text>
<text x="153.7" y="46.1">C281</text>
<text x="185.9" y="42.8">1B</text>
<text x="185.9" y="45.3">2A</text>
<text x="185.9" y="47.9">2B</text>
<text x="197.7" y="42.8">2Y</text>
<text x="226" y="46.1">C282</text>
<text x="271.8" y="46.1">R282</text>
<text x="287" y="46.1">R283</text>
<text x="302.2" y="46.1">R284</text>
<text x="317.5" y="46.1">R285</text>
<text x="46.2" y="52.9">ST1/2</text>
<text x="54.2" y="53.9" transform="rotate(-90 54.2 53.9)">VBB</text>
<text x="55.4" y="52.9">OUT1</text>
<text x="116.1" y="52.9">ST1/2</text>
<text x="124.1" y="53.9" transform="rotate(-90 124.1 53.9)">VBB</text>
<text x="125.3" y="52.9">OUT1</text>
<text x="185.9" y="52.9">GND</text>
<text x="185.9" y="50.4">VCC</text>
<text x="241.3" y="52.4">R280</text>
<text x="256.5" y="52.4">R281</text>
<text x="46.2" y="55.5">ST3/4</text>
<text x="55.4" y="58">OUT2</text>
<text x="81.6" y="57.3">100n</text>
<text x="87.6" y="57.3">50V</text>
<text x="116.1" y="55.5">ST3/4</text>
<text x="125.3" y="58">OUT2</text>
<text x="151.5" y="57.3">100n</text>
<text x="157.4" y="57.3">50V</text>
<text x="187.6" y="54.7">74LVC2G08</text>
<text x="226.1" y="57.3">100n</text>
<text x="272.5" y="57.3">10k</text>
<text x="287.7" y="57.3">10k</text>
<text x="303" y="57.3">10k</text>
<text x="318.2" y="57.3">10k</text>
<text x="46.2" y="60.6">IN1</text>
<text x="46.2" y="63.1">IN2</text>
<text x="46.2" y="65.6">IN3</text>
<text x="55.4" y="63.1">OUT3</text>
<text x="84.3" y="64.4">GND</text>
<text x="116.1" y="60.6">IN1</text>
<text x="116.1" y="63.1">IN2</text>
<text x="116.1" y="65.6">IN3</text>
<text x="125.3" y="63.1">OUT3</text>
<text x="154.2" y="64.4">GND</text>
<text x="226.6" y="64.4">GND</text>
<text x="242" y="63.6">10k</text>
<text x="257.3" y="63.6">10k</text>
<text x="344.8" y="63.6">OUT</text>
<text x="46.2" y="68.2">IN4</text>
<text x="51.7" y="69.3" transform="rotate(-90 51.7 69.3)">GND1/2</text>
<text x="54.2" y="69.3" transform="rotate(-90 54.2 69.3)">GND3/4</text>
<text x="55.4" y="68.2">OUT4</text>
<text x="116.1" y="68.2">IN4</text>
<text x="121.5" y="69.3" transform="rotate(-90 121.5 69.3)">GND1/2</text>
<text x="124.1" y="69.3" transform="rotate(-90 124.1 69.3)">GND3/4</text>
<text x="125.3" y="68.2">OUT4</text>
<text x="241.8" y="70.7">GND</text>
<text x="257" y="70.7">GND</text>
<text x="49.4" y="75.1">ITS724G</text>
<text x="119.2" y="75.1">ITS724G</text>
<text x="48.8" y="82.1">GND</text>
<text x="51.3" y="82.1">GND</text>
<text x="118.6" y="82.1">GND</text>
<text x="121.2" y="82.1">GND</text>
<text x="48.2" y="110.7">+3V3</text>
<text x="82.4" y="110.7">+3V3</text>
<text x="97.7" y="110.7">+3V3</text>
<text x="48.8" y="117.2">U57</text>
<text x="82.5" y="117.2">C285</text>
<text x="97.8" y="117.2">R286</text>
<text x="51.7" y="125" transform="rotate(-90 51.7 125)">VCC</text>
<text x="43.7" y="126.6">WDI</text>
<text x="43.7" y="131.7">SET0</text>
<text x="53.7" y="126.6">~{WDO}</text>
<text x="82.6" y="128.4">100n</text>
<text x="98.5" y="128.4">10k</text>
<text x="43.7" y="134.2">SET1</text>
<text x="43.7" y="136.8">SET2</text>
<text x="83.1" y="135.5">GND</text>
<text x="51.7" y="140.5" transform="rotate(-90 51.7 140.5)">GND</text>
<text x="44" y="146.2">MAX6369KA+T</text>
<text x="48.8" y="153.3">GND</text>
<text x="82.5" y="183.9">A</text>
<text x="86.3" y="183.2">D290</text>
<text x="93.9" y="183.9">K</text>
<text x="168.9" y="183.9">A</text>
<text x="172.7" y="183.2">D292</text>
<text x="180.2" y="183.9">K</text>
<text x="254" y="183.9">A</text>
<text x="257.8" y="183.2">D294</text>
<text x="265.3" y="183.9">K</text>
<text x="340.3" y="183.9">A</text>
<text x="344.2" y="183.2">D296</text>
<text x="351.7" y="183.9">K</text>
<text x="29.2" y="189.6">R290</text>
<text x="85.3" y="191.9">BAT54S</text>
<text x="88.6" y="188.8" transform="rotate(-90 88.6 188.8)">COM</text>
<text x="114.3" y="189.6">R292</text>
<text x="171.7" y="191.9">BAT54S</text>
<text x="175" y="188.8" transform="rotate(-90 175 188.8)">COM</text>
<text x="200.6" y="189.6">R294</text>
<text x="256.8" y="191.9">BAT54S</text>
<text x="260.1" y="188.8" transform="rotate(-90 260.1 188.8)">COM</text>
<text x="285.7" y="189.6">R296</text>
<text x="343.1" y="191.9">BAT54S</text>
<text x="346.5" y="188.8" transform="rotate(-90 346.5 188.8)">COM</text>
<text x="372.1" y="189.6">R298</text>
<text x="44.4" y="193.4">R291</text>
<text x="58.4" y="193.4">C290</text>
<text x="129.5" y="193.4">R293</text>
<text x="144.8" y="193.4">C292</text>
<text x="215.9" y="193.4">R295</text>
<text x="229.9" y="193.4">C294</text>
<text x="301" y="193.4">R297</text>
<text x="316.2" y="193.4">C296</text>
<text x="387.3" y="193.4">R299</text>
<text x="29.9" y="200.8">47k</text>
<text x="115" y="200.8">47k</text>
<text x="201.4" y="200.8">47k</text>
<text x="286.5" y="200.8">47k</text>
<text x="372.8" y="200.8">47k</text>
<text x="45.2" y="204.6">10k</text>
<text x="59.7" y="204.6">1n</text>
<text x="130.3" y="204.6">10k</text>
<text x="146" y="204.6">1n</text>
<text x="216.6" y="204.6">10k</text>
<text x="231.1" y="204.6">1n</text>
<text x="301.7" y="204.6">10k</text>
<text x="317.5" y="204.6">1n</text>
<text x="388.1" y="204.6">10k</text>
<text x="45" y="211.7">GND</text>
<text x="58.9" y="211.7">GND</text>
<text x="130" y="211.7">GND</text>
<text x="145.3" y="211.7">GND</text>
<text x="216.4" y="211.7">GND</text>
<text x="230.4" y="211.7">GND</text>
<text x="301.5" y="211.7">GND</text>
<text x="316.7" y="211.7">GND</text>
<text x="387.9" y="211.7">GND</text>
<text x="354.4" y="225.1">J8</text>
<text x="53.3" y="229.6">A</text>
<text x="57.1" y="228.9">D298</text>
<text x="64.7" y="229.6">K</text>
<text x="138.4" y="229.6">A</text>
<text x="142.2" y="228.9">D300</text>
<text x="149.8" y="229.6">K</text>
<text x="224.8" y="229.6">A</text>
<text x="228.6" y="228.9">D302</text>
<text x="236.1" y="229.6">K</text>
<text x="309.9" y="229.6">A</text>
<text x="313.7" y="228.9">D304</text>
<text x="321.2" y="229.6">K</text>
<text x="29.2" y="239.1">C298</text>
<text x="56.1" y="237.6">BAT54S</text>
<text x="59.4" y="234.5" transform="rotate(-90 59.4 234.5)">COM</text>
<text x="83.8" y="235.3">R300</text>
<text x="99" y="239.1">R301</text>
<text x="114.3" y="239.1">C300</text>
<text x="141.2" y="237.6">BAT54S</text>
<text x="144.5" y="234.5" transform="rotate(-90 144.5 234.5)">COM</text>
<text x="170.2" y="235.3">R302</text>
<text x="185.4" y="239.1">R303</text>
<text x="200.6" y="239.1">C302</text>
<text x="227.6" y="237.6">BAT54S</text>
<text x="230.9" y="234.5" transform="rotate(-90 230.9 234.5)">COM</text>
<text x="255.3" y="235.3">R304</text>
<text x="270.5" y="239.1">R305</text>
<text x="285.7" y="239.1">C304</text>
<text x="312.7" y="237.6">BAT54S</text>
<text x="316" y="234.5" transform="rotate(-90 316 234.5)">COM</text>
<text x="30.5" y="250.3">1n</text>
<text x="84.5" y="246.5">47k</text>
<text x="99.8" y="250.3">10k</text>
<text x="115.6" y="250.3">1n</text>
<text x="170.9" y="246.5">47k</text>
<text x="186.1" y="250.3">10k</text>
<text x="201.9" y="250.3">1n</text>
<text x="256" y="246.5">47k</text>
<text x="271.2" y="250.3">10k</text>
<text x="287" y="250.3">1n</text>
<text x="354.5" y="251.6">IN</text>
<text x="29.7" y="257.4">GND</text>
<text x="99.6" y="257.4">GND</text>
<text x="114.8" y="257.4">GND</text>
<text x="185.9" y="257.4">GND</text>
<text x="201.2" y="257.4">GND</text>
<text x="271" y="257.4">GND</text>
<text x="286.3" y="257.4">GND</text>
</g>
<g font-size="1.8" fill="#a90000">
<text x="183.4" y="39.1">1</text>
<text x="183.4" y="41.7">2</text>
<text x="201.2" y="41.7">3</text>
<text x="201.2" y="39.1">7</text>
<text x="342.8" y="37.8">1</text>
<text x="342.8" y="40.4">2</text>
<text x="183.4" y="44.2">5</text>
<text x="183.4" y="46.7">6</text>
<text x="342.8" y="42.9">3</text>
<text x="342.8" y="45.5">4</text>
<text x="43.7" y="51.8">4</text>
<text x="53.1" y="49" transform="rotate(-90 53.1 49)">1</text>
<text x="60.9" y="51.8">18</text>
<text x="113.6" y="51.8">4</text>
<text x="122.9" y="49" transform="rotate(-90 122.9 49)">1</text>
<text x="130.8" y="51.8">18</text>
<text x="183.4" y="51.8">4</text>
<text x="183.4" y="49.3">8</text>
<text x="342.8" y="48">5</text>
<text x="342.8" y="50.5">6</text>
<text x="342.8" y="53.1">7</text>
<text x="43.7" y="59.4">3</text>
<text x="43.7" y="54.4">8</text>
<text x="60.9" y="56.9">17</text>
<text x="113.6" y="59.4">3</text>
<text x="113.6" y="54.4">8</text>
<text x="130.8" y="56.9">17</text>
<text x="342.8" y="55.6">8</text>
<text x="342.8" y="58.2">9</text>
<text x="43.7" y="62">5</text>
<text x="43.7" y="64.5">7</text>
<text x="60.9" y="62">14</text>
<text x="113.6" y="62">5</text>
<text x="113.6" y="64.5">7</text>
<text x="130.8" y="62">14</text>
<text x="342.2" y="60.7">10</text>
<text x="43.7" y="67.1">9</text>
<text x="50.5" y="71.8" transform="rotate(-90 50.5 71.8)">2</text>
<text x="53.1" y="71.8" transform="rotate(-90 53.1 71.8)">6</text>
<text x="60.9" y="67.1">13</text>
<text x="113.6" y="67.1">9</text>
<text x="120.4" y="71.8" transform="rotate(-90 120.4 71.8)">2</text>
<text x="122.9" y="71.8" transform="rotate(-90 122.9 71.8)">6</text>
<text x="130.8" y="67.1">13</text>
<text x="41.2" y="125.5">1</text>
<text x="50.5" y="120.1" transform="rotate(-90 50.5 120.1)">8</text>
<text x="59" y="125.5">7</text>
<text x="41.2" y="130.6">4</text>
<text x="41.2" y="133.1">5</text>
<text x="41.2" y="135.6">6</text>
<text x="50.5" y="142.9" transform="rotate(-90 50.5 142.9)">2</text>
<text x="82.5" y="186.1">1</text>
<text x="90.9" y="187.4" transform="rotate(-90 90.9 187.4)">3</text>
<text x="93.9" y="186.1">2</text>
<text x="168.8" y="186.1">1</text>
<text x="177.2" y="187.4" transform="rotate(-90 177.2 187.4)">3</text>
<text x="180.3" y="186.1">2</text>
<text x="253.9" y="186.1">1</text>
<text x="262.3" y="187.4" transform="rotate(-90 262.3 187.4)">3</text>
<text x="265.4" y="186.1">2</text>
<text x="340.3" y="186.1">1</text>
<text x="348.7" y="187.4" transform="rotate(-90 348.7 187.4)">3</text>
<text x="351.7" y="186.1">2</text>
<text x="351.7" y="225.8">1</text>
<text x="53.3" y="231.9">1</text>
<text x="61.7" y="233.1" transform="rotate(-90 61.7 233.1)">3</text>
<text x="64.7" y="231.9">2</text>
<text x="138.4" y="231.9">1</text>
<text x="146.8" y="233.1" transform="rotate(-90 146.8 233.1)">3</text>
<text x="149.8" y="231.9">2</text>
<text x="224.7" y="231.9">1</text>
<text x="233.1" y="233.1" transform="rotate(-90 233.1 233.1)">3</text>
<text x="236.1" y="231.9">2</text>
<text x="309.8" y="231.9">1</text>
<text x="318.2" y="233.1" transform="rotate(-90 318.2 233.1)">3</text>
<text x="321.2" y="231.9">2</text>
<text x="351.7" y="228.3">2</text>
<text x="351.7" y="230.9">3</text>
<text x="351.7" y="233.4">4</text>
<text x="351.7" y="236">5</text>
<text x="351.7" y="238.5">6</text>
<text x="351.7" y="241">7</text>
<text x="351.7" y="243.6">8</text>
<text x="351.1" y="248.7">10</text>
<text x="351.7" y="246.1">9</text>
</g>
<g font-size="1.8" fill="#0f0f0f">
<text x="208.3" y="41.6">OUT2_IN</text>
<text x="208.3" y="39">OUT1_IN</text>
<text x="331.5" y="40.3">OUT2</text>
<text x="331.5" y="37.7">OUT1</text>
<text x="331.5" y="42.8">OUT3</text>
<text x="331.5" y="45.4">OUT4</text>
<text x="331.5" y="47.9">OUT5</text>
<text x="68.6" y="51.7">OUT1</text>
<text x="138.4" y="51.7">OUT5</text>
<text x="331.5" y="50.5">OUT6</text>
<text x="331.5" y="53">OUT7</text>
<text x="30.2" y="59.3">OUT1_IN</text>
<text x="68.6" y="56.8">OUT2</text>
<text x="138.4" y="56.8">OUT6</text>
<text x="331.5" y="55.5">OUT8</text>
<text x="30.2" y="61.9">OUT2_IN</text>
<text x="68.6" y="61.9">OUT3</text>
<text x="138.4" y="61.9">OUT7</text>
<text x="68.6" y="67">OUT4</text>
<text x="138.4" y="67">OUT8</text>
<text x="31.4" y="185.4" transform="rotate(-90 31.4 185.4)">IN1</text>
<text x="116.5" y="185.4" transform="rotate(-90 116.5 185.4)">IN2</text>
<text x="202.9" y="185.4" transform="rotate(-90 202.9 185.4)">IN3</text>
<text x="287.9" y="185.4" transform="rotate(-90 287.9 185.4)">IN4</text>
<text x="374.3" y="185.4" transform="rotate(-90 374.3 185.4)">IN5</text>
<text x="342.1" y="225.7">IN1</text>
<text x="86" y="231.1" transform="rotate(-90 86 231.1)">IN6</text>
<text x="172.4" y="231.1" transform="rotate(-90 172.4 231.1)">IN7</text>
<text x="257.5" y="231.1" transform="rotate(-90 257.5 231.1)">IN8</text>
<text x="342.1" y="233.3">IN4</text>
<text x="342.1" y="230.8">IN3</text>
<text x="342.1" y="228.3">IN2</text>
<text x="342.1" y="238.4">IN6</text>
<text x="342.1" y="235.9">IN5</text>
<text x="342.1" y="243.5">IN8</text>
<text x="342.1" y="241">IN7</text>
</g>
</svg>
